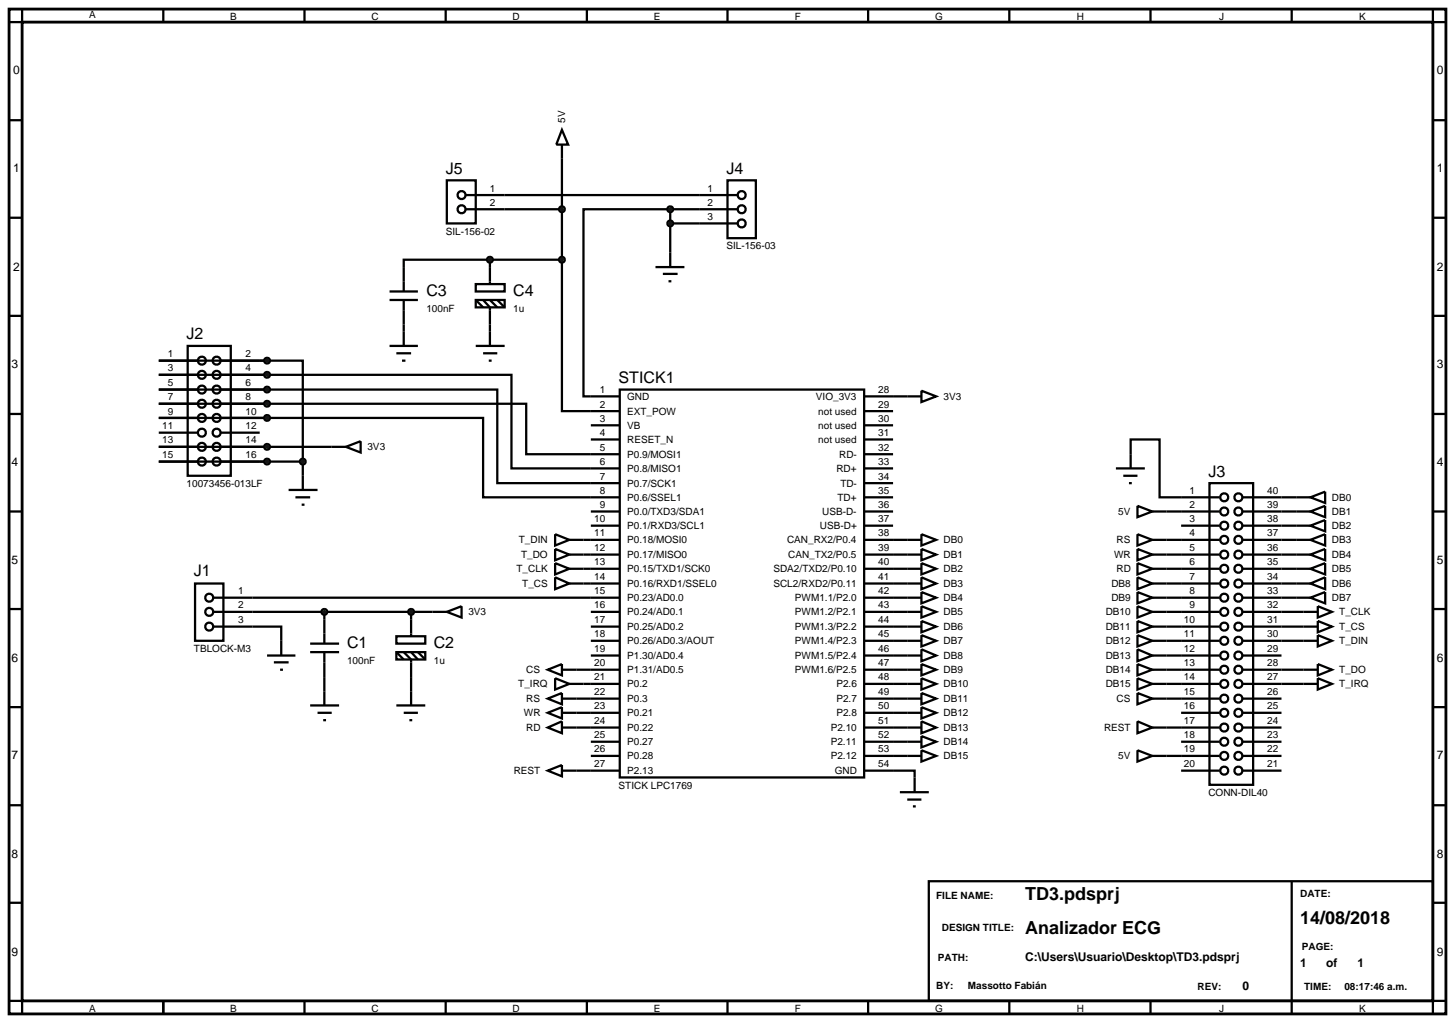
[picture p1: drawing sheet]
<svg xmlns="http://www.w3.org/2000/svg" width="257mm" height="180mm" viewBox="0 0 257 180" stroke-linecap="round" stroke-linejoin="round" font-family="sans-serif">
<path d="M1.6 1.6h253.4v177.2h-253.4zM3.9 3.9h248.8v172.6h-248.8z" fill="none" stroke="#000" stroke-width=".5"/>
<g fill="none" stroke="#000" stroke-width=".4">
<path d="M3.9 1.6v2.3h-2.3M28.8 1.6v2.3M53.7 1.6v2.3M78.6 1.6v2.3M103.5 1.6v2.3M128.3 1.6v2.3M153.1 1.6v2.3M178 1.6v2.3M202.9 1.6v2.3M227.8 1.6v2.3M252.7 1.6v2.3h2.3M1.6 21.2h2.3"/>
<path d="M1.6 38.4h2.3M89 36.9h10.1M89 34.4h34.3M99.1 28v17.8M118.2 36.9h-15.3v33h6.4M118.2 39.4h5.1M118.2 36.9v7.6M118.2 36.9h5.1M252.7 21.2h2.3M252.7 38.4h2.3M1.6 55.7h2.3M71.2 57.2v1.3"/>
<path d="M86.4 45.8h-15.2v1.3M86.4 45.8v1.3M86.4 57.2v1.3M86.4 45.8h12.7M99.1 45.8v26.7h10.2M252.7 55.7h2.3M1.6 73h2.3M28 66.1h62.2v16.5h19.1M28 63.6h25.4v17.8M28 68.7h59.7v16.5h21.6M28 71.2h64.8v8.9h16.5M28 73.7h57.2v14h24.1"/>
<path d="M28 78.8h30.5M104.2 75h5.1M104.2 77.5h5.1M109.3 68.7h43.1v68.4h-43.1zM152.4 69.9h7.6M152.4 72.5h5.1M152.4 75h5.1M152.4 77.5h5.1M252.7 73h2.3M1.6 90.2h2.3M28 81.4h25.4M53.4 81.4v2.5"/>
<path d="M102.9 95.2h6.4M102.9 97.8h6.4M104.2 90.2h5.1M104.2 92.7h5.1M152.4 90.2h5.1M152.4 95.2h7.6M152.4 97.8h7.6M152.4 87.7h5.1M152.4 92.7h5.1M152.4 80.1h5.1M152.4 82.6h5.1M152.4 85.2h5.1"/>
<path d="M199.4 80.1v-2.6h5.1v10.2h3.8M205.7 90.2h2.6M205.7 95.2h2.6M205.7 97.8h2.6M226 90.2h2.6M226 95.2h2.6M226 97.8h2.6M226 87.7h2.6M226 92.7h2.6M252.7 90.2h2.3M1.6 107.4h2.3M44.5 110.5h5.1v5.1"/>
<path d="M44.5 107.9h34.3M44.5 105.4h64.8M47.1 115.6h5M48.3 116.8h2.6M49.4 118.1h.5M54.7 115h5.1M54.7 113.5h5.1M57.2 107.9v5.6M57.2 115v9.4M69.9 112.2h5.1v1.3h-5.1zM69.9 115h5.1v1.3h-5.1zM69.9 115l1.3 1.3"/>
<path d="M71.2 115l1.3 1.3v8.1M72.5 107.9v4.3M72.5 115l1.2 1.3M73.7 115l1.3 1.3M78.8 107.9l2.6-1v2zM101.7 118.1h7.6M102.9 100.3h6.4M102.9 102.9h6.4M104.2 107.9h5.1M104.2 110.5h5.1M104.2 113h5.1M104.2 115.6h5.1"/>
<path d="M152.4 107.9h7.6M152.4 100.3h7.6M152.4 102.9h7.6M152.4 105.4h7.6M152.4 110.5h7.6M152.4 113h7.6M152.4 115.6h7.6M152.4 118.1h7.6M205.7 107.9h2.6M205.7 100.3h2.6M205.7 102.9h2.6M205.7 105.4h2.6"/>
<path d="M205.7 110.5h2.6M205.7 113h2.6M205.7 115.6h2.6M205.7 118.1h2.6M226 107.9h3.9M226 100.3h2.6M226 102.9h2.6M226 105.4h2.6M226 110.5h3.9M226 113h3.9M226 118.1h3.9M252.7 107.4h2.3"/>
<path d="M1.6 124.7h2.3M54.7 124.4h5.1M56 125.7h2.5M57 127h.5M69.9 124.4h5.1M71.2 125.7h2.5M72.2 127h.5M101.7 123.2h7.6M101.7 128.3h7.6M101.7 125.7h7.6M101.7 135.9h7.6M102.9 120.6h6.4"/>
<path d="M104.2 133.3h5.1M104.2 130.8h5.1M152.4 135.9h8.9v1.2M152.4 123.2h7.6M152.4 128.3h7.6M152.4 133.3h7.6M152.4 120.6h7.6M152.4 125.7h7.6M152.4 130.8h7.6M205.7 123.2h2.6M205.7 128.3h2.6M205.7 133.3h2.6"/>
<path d="M205.7 120.6h2.6M226 120.6h3.9M252.7 124.7h2.3M1.6 142h2.3M1.6 159.2h2.3M163.8 155.4h88.9v21.1h-88.9zM227.8 155.4v23.4M252.7 142h2.3M252.7 159.2h2.3M1.6 176.5h2.3v2.3M28.8 176.5v2.3M53.7 176.5v2.3"/>
<path d="M78.6 176.5v2.3M103.5 176.5v2.3M128.3 176.5v2.3M153.1 176.5v2.3M178 176.5v2.3M202.9 176.5v2.3M255 176.5h-2.3v2.3"/>
</g>
<path d="M72.1 107.6l.4-.2-.5 .5zM72.5 107.4l.4 .2 .1 .3zM73 107.9l-.1 .3-.4 .2zM72 107.9l.5 .5-.3-.1z" fill="#004000" stroke="#000" stroke-width=".4"/>
<path d="M72 107.9l.5-.5 .5 .5-.5 .5z" fill="#004000"/>
<g fill="none" stroke="#000" stroke-width=".4">
<path d="M28 63.6h6.9M28 66.1h6.9M28 68.7h6.9M28 71.2h6.9M28 73.7h6.9M28 76.3h6.9M28 78.8h6.9M33.1 61h7.6v22.9h-7.6zM38.9 63.6h6.9M38.9 66.1h6.9M38.9 68.7h6.9M38.9 71.2h6.9"/>
<path d="M38.9 73.7h6.9M38.9 76.3h6.9M38.9 78.8h6.9M58.5 78.8h2.5M61 78.8l2.6-1v2zM160 69.9h2.5M162.5 68.9l2.6 1-2.6 1zM28 81.4h6.9M38.9 81.4h6.9M50.9 86.4h5.1M52.1 87.7h2.6M53.2 89h.5"/>
<path d="M53.4 83.9v2.5"/>
<circle cx="35.6" cy="68.7" r=".7"/>
<circle cx="35.6" cy="78.8" r=".7"/>
<circle cx="35.6" cy="66.1" r=".7"/>
<circle cx="35.6" cy="63.6" r=".7"/>
<circle cx="35.6" cy="76.3" r=".7"/>
<circle cx="35.6" cy="73.7" r=".7"/>
<circle cx="35.6" cy="71.2" r=".7"/>
<circle cx="38.2" cy="73.7" r=".7"/>
<circle cx="38.2" cy="71.2" r=".7"/>
<circle cx="38.2" cy="63.6" r=".7"/>
<circle cx="38.2" cy="76.3" r=".7"/>
<circle cx="38.2" cy="78.8" r=".7"/>
<circle cx="38.2" cy="66.1" r=".7"/>
<circle cx="38.2" cy="68.7" r=".7"/>
<circle cx="35.6" cy="81.4" r=".7"/>
<circle cx="38.2" cy="81.4" r=".7"/>
</g>
<path d="M53 81.1l.4-.2-.5 .5zM53.4 80.9l.4 .2 .1 .3zM53.4 81.9l.5-.5-.1 .3zM52.9 81.4l.5 .5-.4-.2z" fill="#004000" stroke="#000" stroke-width=".4"/>
<path d="M52.9 81.4l.5-.5 .5 .5-.5 .5z" fill="#004000"/>
<g fill="none" stroke="#000" stroke-width=".4">
<path d="M97.9 94.2l2.5 1-2.5 1zM97.9 96.8l2.5 1-2.5 1zM97.9 99.3l2.5 1-2.5 1zM100.4 95.2h2.5M100.4 97.8h2.5M160 95.2h2.5M160 97.8h2.5M162.5 94.2l2.6 1-2.6 1zM162.5 96.8l2.6 1-2.6 1zM162.5 99.3l2.6 1-2.6 1zM196.8 82.6h5.1M198.1 83.9h2.5"/>
<path d="M199.1 85.2h.5M199.4 80.1v2.5M200.6 89.2l2.6 1-2.6 1zM200.6 94.2l2.6 1-2.6 1zM200.6 96.8l2.6 1-2.6 1zM200.6 99.3l2.6 1-2.6 1zM203.2 90.2h2.5M203.2 95.2h2.5M203.2 97.8h2.5M208.3 87.7h6.8M208.3 90.2h6.8M208.3 92.7h6.8"/>
<path d="M208.3 95.2h6.8M208.3 97.8h6.8M213.3 85.2h7.7v53.2h-7.7zM219.2 87.7h6.8M219.2 90.2h6.8M219.2 92.7h6.8M219.2 95.2h6.8M219.2 97.8h6.8M228.6 87.7h2.5M228.6 90.2h2.5M228.6 92.7h2.5M228.6 95.2h2.5"/>
<path d="M228.6 97.8h2.5M231.1 87.7l2.6-1v2zM231.1 90.2l2.6-1v2zM231.1 92.7l2.6-1v2zM231.1 95.2l2.6-1v2zM231.1 97.8l2.6-1v2zM34.4 102.9h5v10.1h-5zM37.7 105.4h6.8M37.7 107.9h6.8M37.7 110.5h6.8M96.6 118.1l2.5-1v2zM97.9 101.8l2.5 1.1-2.5 1z"/>
<path d="M97.9 119.6l2.5 1-2.5 1zM99.1 118.1h2.6M100.4 100.3h2.5M100.4 102.9h2.5M160 100.3h2.5M160 102.9h2.5M160 105.4h2.5M160 107.9h2.5M160 110.5h2.5M160 113h2.5M160 115.6h2.5M160 118.1h2.5"/>
<path d="M162.5 101.8l2.6 1.1-2.6 1zM162.5 104.4l2.6 1-2.6 1zM162.5 106.9l2.6 1-2.6 1zM162.5 109.5l2.6 1-2.6 1zM162.5 112l2.6 1-2.6 1zM162.5 114.5l2.6 1.1-2.6 1zM162.5 117.1l2.6 1-2.6 1zM162.5 119.6l2.6 1-2.6 1zM200.6 101.8l2.6 1.1-2.6 1zM200.6 104.4l2.6 1-2.6 1zM200.6 106.9l2.6 1-2.6 1zM200.6 109.5l2.6 1-2.6 1z"/>
<path d="M200.6 112l2.6 1-2.6 1zM200.6 114.5l2.6 1.1-2.6 1zM200.6 117.1l2.6 1-2.6 1zM200.6 119.6l2.6 1-2.6 1zM203.2 100.3h2.5M203.2 102.9h2.5M203.2 105.4h2.5M203.2 107.9h2.5M203.2 110.5h2.5M203.2 113h2.5M203.2 115.6h2.5M203.2 118.1h2.5"/>
<path d="M208.3 100.3h6.8M208.3 102.9h6.8M208.3 105.4h6.8M208.3 107.9h6.8M208.3 110.5h6.8M208.3 113h6.8M208.3 115.6h6.8M208.3 118.1h6.8M219.2 100.3h6.8M219.2 102.9h6.8M219.2 105.4h6.8M219.2 107.9h6.8"/>
<path d="M219.2 110.5h6.8M219.2 113h6.8M219.2 115.6h6.8M219.2 118.1h6.8M228.6 100.3h2.5M228.6 102.9h2.5M228.6 105.4h2.5M229.9 107.9h2.5M229.9 110.5h2.5M229.9 113h2.5M229.9 118.1h2.5M231.1 100.3l2.6-1v2z"/>
<path d="M231.1 102.9l2.6-1.1v2.1zM231.1 105.4l2.6-1v2zM232.4 106.9l2.5 1-2.5 1zM232.4 109.5l2.5 1-2.5 1zM232.4 112l2.5 1-2.5 1zM232.4 117.1l2.5 1-2.5 1zM232.4 119.6l2.5 1-2.5 1zM96.6 123.2l2.5-1v2zM96.6 125.7l2.5-1v2zM96.6 128.3l2.5-1.1v2.1zM96.6 135.9l2.5-1v2zM99.1 123.2h2.6"/>
<path d="M99.1 125.7h2.6M99.1 128.3h2.6M99.1 135.9h2.6M100.4 120.6h2.5M160 120.6h2.5M160 123.2h2.5M160 125.7h2.5M160 128.3h2.5M160 130.8h2.5M160 133.3h2.5M162.5 122.2l2.6 1-2.6 1zM162.5 124.7l2.6 1-2.6 1z"/>
<path d="M162.5 127.2l2.6 1.1-2.6 1zM162.5 129.8l2.6 1-2.6 1zM162.5 132.3l2.6 1-2.6 1zM200.6 122.2l2.6 1-2.6 1zM200.6 127.2l2.6 1.1-2.6 1zM200.6 132.3l2.6 1-2.6 1zM203.2 120.6h2.5M203.2 123.2h2.5M203.2 128.3h2.5M203.2 133.3h2.5M208.3 120.6h6.8M208.3 123.2h6.8"/>
<path d="M208.3 125.7h6.8M208.3 128.3h6.8M208.3 130.8h6.8M208.3 133.3h6.8M208.3 135.9h6.8M219.2 120.6h6.8M219.2 123.2h6.8M219.2 125.7h6.8M219.2 128.3h6.8M219.2 130.8h6.8M219.2 133.3h6.8M219.2 135.9h6.8"/>
<path d="M229.9 120.6h2.5"/>
<circle cx="215.9" cy="95.2" r=".7"/>
<circle cx="215.9" cy="90.2" r=".7"/>
<circle cx="215.9" cy="92.7" r=".7"/>
<circle cx="215.9" cy="97.8" r=".7"/>
<circle cx="215.9" cy="87.7" r=".7"/>
<circle cx="218.4" cy="95.2" r=".7"/>
<circle cx="218.4" cy="90.2" r=".7"/>
<circle cx="218.4" cy="92.7" r=".7"/>
<circle cx="218.4" cy="97.8" r=".7"/>
<circle cx="218.4" cy="87.7" r=".7"/>
<circle cx="36.9" cy="107.9" r=".7"/>
<circle cx="36.9" cy="105.4" r=".7"/>
<circle cx="36.9" cy="110.5" r=".7"/>
<circle cx="215.9" cy="107.9" r=".7"/>
<circle cx="215.9" cy="113" r=".7"/>
<circle cx="215.9" cy="100.3" r=".7"/>
<circle cx="215.9" cy="102.9" r=".7"/>
<circle cx="215.9" cy="115.6" r=".7"/>
<circle cx="215.9" cy="118.1" r=".7"/>
<circle cx="215.9" cy="105.4" r=".7"/>
<circle cx="215.9" cy="110.5" r=".7"/>
<circle cx="218.4" cy="107.9" r=".7"/>
<circle cx="218.4" cy="100.3" r=".7"/>
<circle cx="218.4" cy="113" r=".7"/>
<circle cx="218.4" cy="102.9" r=".7"/>
<circle cx="218.4" cy="115.6" r=".7"/>
<circle cx="218.4" cy="105.4" r=".7"/>
<circle cx="218.4" cy="118.1" r=".7"/>
<circle cx="218.4" cy="110.5" r=".7"/>
<circle cx="215.9" cy="125.7" r=".7"/>
<circle cx="215.9" cy="133.3" r=".7"/>
<circle cx="215.9" cy="120.6" r=".7"/>
<circle cx="215.9" cy="128.3" r=".7"/>
<circle cx="215.9" cy="130.8" r=".7"/>
<circle cx="215.9" cy="135.9" r=".7"/>
<circle cx="215.9" cy="123.2" r=".7"/>
<circle cx="218.4" cy="125.7" r=".7"/>
<circle cx="218.4" cy="120.6" r=".7"/>
<circle cx="218.4" cy="133.3" r=".7"/>
<circle cx="218.4" cy="128.3" r=".7"/>
<circle cx="218.4" cy="130.8" r=".7"/>
<circle cx="218.4" cy="135.9" r=".7"/>
<circle cx="218.4" cy="123.2" r=".7"/>
</g>
<path d="M56.8 107.6l.4-.2-.5 .5zM57.2 107.4l.4 .2 .1 .3zM57.7 107.9l-.1 .3-.4 .2zM56.7 107.9l.5 .5-.3-.1z" fill="#004000" stroke="#000" stroke-width=".4"/>
<path d="M56.7 107.9l.5-.5 .5 .5-.5 .5z" fill="#004000"/>
<path d="M158.7 139.7h5.1M161.3 137.1v2.6M160 141h2.5M161 142.2h.5" fill="none" stroke="#000" stroke-width=".4"/>
<g fill="#004000" stroke="#000" stroke-width=".4">
<path d="M46.7 65.8l.4-.2-.5 .5zM47.1 65.6l.4 .2 .1 .3zM47.1 66.6l.5-.5-.1 .3zM46.6 66.1l.5 .5-.3-.1z"/>
<path d="M46.7 63.3l.4-.2-.5 .5zM47.1 63.1l.4 .2 .1 .3zM47.6 63.6l-.1 .3-.4 .2zM46.6 63.6l.5 .5-.4-.2z"/>
<path d="M46.7 68.4l.4-.2-.5 .5zM47.1 68.2l.4 .2 .1 .3zM47.1 69.2l.5-.5-.1 .3zM46.6 68.7l.5 .5-.3-.1z"/>
<path d="M46.7 70.9l.4-.2-.5 .5zM47.1 70.7l.4 .2 .1 .3zM47.1 71.7l.5-.5-.1 .3zM46.6 71.2l.5 .5-.3-.1z"/>
<path d="M46.7 73.4l.4-.2-.5 .5zM47.1 73.2l.4 .2 .1 .3zM47.6 73.7l-.1 .3-.4 .2zM46.6 73.7l.5 .5-.4-.2z"/>
<path d="M46.7 78.5l.4-.2-.5 .5zM47.1 78.3l.4 .2 .1 .3zM47.1 79.3l.5-.5-.1 .3zM46.6 78.8l.5 .5-.3-.1z"/>
<path d="M46.7 81.1l.4-.2-.5 .5zM47.1 80.9l.4 .2 .1 .3zM47.1 81.9l.5-.5-.1 .3zM46.6 81.4l.5 .5-.3-.1z"/>
</g>
<g fill="#004000">
<path d="M46.6 66.1l.5-.5 .5 .5-.5 .5z"/>
<path d="M46.6 63.6l.5-.5 .5 .5-.5 .5z"/>
<path d="M46.6 68.7l.5-.5 .5 .5-.5 .5z"/>
<path d="M46.6 71.2l.5-.5 .5 .5-.5 .5z"/>
<path d="M46.6 73.7l.5-.5 .5 .5-.5 .5z"/>
<path d="M46.6 78.8l.5-.5 .5 .5-.5 .5z"/>
<path d="M46.6 81.4l.5-.5 .5 .5-.5 .5z"/>
</g>
<g fill="none" stroke="#000" stroke-width=".4">
<path d="M123.3 34.4h6.7M123.3 36.9h6.7M123.3 39.4h6.7M128.3 31.8h5v10.2h-5zM115.6 47.1h5.1M116.9 48.3h2.6M117.9 49.6h.5M118.2 44.5v2.6"/>
<circle cx="130.8" cy="39.4" r=".7"/>
<circle cx="130.8" cy="36.9" r=".7"/>
<circle cx="130.8" cy="34.4" r=".7"/>
</g>
<g fill="#004000" stroke="#000" stroke-width=".4">
<path d="M117.8 39.1l.4-.2-.5 .5zM118.2 38.9l.3 .1 .2 .4zM118.7 39.4l-.2 .4-.3 .1zM117.7 39.4l.5 .5-.4-.2z"/>
<path d="M117.8 36.6l.4-.2-.5 .5zM118.2 36.4l.3 .1 .2 .4zM118.7 36.9l-.2 .4-.3 .1zM117.7 36.9l.5 .5-.4-.2z"/>
</g>
<g fill="#004000">
<path d="M117.7 39.4l.5-.5 .5 .5-.5 .5z"/>
<path d="M118.2 36.4l.5 .5-.5 .5-.5-.5z"/>
</g>
<g fill="none" stroke="#000" stroke-width=".4">
<path d="M78.8 31.8h5.1v7.6h-5.1zM82.1 34.4h6.9M82.1 36.9h6.9M99.1 22.9l1.1 2.6h-2.1zM99.1 25.5v2.5"/>
<circle cx="81.4" cy="36.9" r=".7"/>
<circle cx="81.4" cy="34.4" r=".7"/>
</g>
<path d="M98.7 36.6l.4-.2-.5 .5zM99.1 36.4l.3 .1 .2 .4zM99.6 36.9l-.1 .3-.4 .2zM98.6 36.9l.5 .5-.4-.2z" fill="#004000" stroke="#000" stroke-width=".4"/>
<path d="M98.6 36.9l.5-.5 .5 .5-.5 .5z" fill="#004000"/>
<g fill="none" stroke="#000" stroke-width=".4">
<path d="M68.7 52.9h5M68.7 51.4h5M71.2 47.1v4.3M71.2 52.9v4.3M71.2 58.5v2.5M83.9 50.1h5.1v1.3h-5.1zM83.9 52.9h5.1v1.3h-5.1zM83.9 52.9l1.3 1.3M85.2 52.9l1.2 1.3v3M86.4 47.1v3M86.4 58.5v2.5M86.4 52.9l1.3 1.3"/>
<path d="M87.7 52.9l1.3 1.3M68.7 61h5M69.9 62.3h2.6M70.9 63.6h.6M83.9 61h5.1M85.2 62.3h2.5M86.2 63.6h.5"/>
</g>
<g fill="#004000" stroke="#000" stroke-width=".4">
<path d="M86.1 45.4l.3-.1-.5 .5zM86.4 45.3l.3 .1 .2 .4zM86.4 46.3l.5-.5-.2 .4zM85.9 45.8l.5 .5-.4-.2z"/>
<path d="M98.8 45.4l.3-.1-.5 .5zM99.1 45.3l.3 .1 .2 .4zM99.1 46.3l.5-.5-.2 .4zM98.6 45.8l.5 .5-.3-.1z"/>
</g>
<g fill="#004000">
<path d="M86.4 45.3l.5 .5-.5 .5-.5-.5z"/>
<path d="M99.1 45.3l.5 .5-.5 .5-.5-.5z"/>
</g>
<g font-size="3.2">
<text x="180.8" y="158.8">TD3.pdsprj</text>
<text x="180.8" y="164.7">Analizador ECG</text>
<text x="229.3" y="162.9">14/08/2018</text>
</g>
<g font-size="2.8">
<text x="78.6" y="30.7">J5</text>
<text x="128.1" y="30.7">J4</text>
<text x="75.2" y="52.2">C3</text>
<text x="90.5" y="52.2">C4</text>
<text x="32.9" y="59.9">J2</text>
<text x="109.1" y="67.6">STICK1</text>
<text x="213.1" y="84.1">J3</text>
<text x="34.2" y="101.7">J1</text>
<text x="61.2" y="114.3">C1</text>
<text x="76.5" y="114.3">C2</text>
</g>
<g font-size="2.1">
<text x="2.3" y="13.1">0</text>
<text x="253.4" y="13.1">0</text>
<text x="2.3" y="30.4">1</text>
<text x="253.4" y="30.4">1</text>
<text x="2.3" y="47.7">2</text>
<text x="253.4" y="47.7">2</text>
<text x="2" y="64.9">3</text>
<text x="253.4" y="64.9">3</text>
<text x="2" y="82.2">4</text>
<text x="253.4" y="82.2">4</text>
<text x="2" y="99.4">5</text>
<text x="253.4" y="99.4">5</text>
<text x="2" y="116.7">6</text>
<text x="253.4" y="116.7">6</text>
<text x="2" y="133.9">7</text>
<text x="253.4" y="133.9">7</text>
<text x="2" y="151.2">8</text>
<text x="253.4" y="151.2">8</text>
<text x="2" y="168.5">9</text>
<text x="180.8" y="169.5">C:\Users\Usuario\Desktop\TD3.pdsprj</text>
<text x="229.3" y="170.5">1</text>
<text x="233.9" y="170.5">of</text>
<text x="239.4" y="170.5">1</text>
<text x="253.4" y="168.5">9</text>
<text x="219.1" y="174.6">0</text>
</g>
<g font-size="1.8">
<text x="15.7" y="3.2">A</text>
<text x="40.6" y="3.5">B</text>
<text x="65.5" y="3.5">C</text>
<text x="90.4" y="3.5">D</text>
<text x="115.3" y="3.5">E</text>
<text x="140.2" y="3.5">F</text>
<text x="164.9" y="3.5">G</text>
<text x="189.9" y="3.5">H</text>
<text x="215" y="3.5">J</text>
<text x="239.7" y="3.5">K</text>
<text x="99.7" y="21.7" transform="rotate(-90 99.7 21.7)">5V</text>
<text x="86.4" y="33.8">1</text>
<text x="124.8" y="33.8">1</text>
<text x="78.6" y="41.5">SIL-156-02</text>
<text x="86.4" y="36.3">2</text>
<text x="124.8" y="36.3">2</text>
<text x="124.8" y="38.8">3</text>
<text x="128.1" y="44">SIL-156-03</text>
<text x="75.2" y="55">100nF</text>
<text x="90.5" y="55">1u</text>
<text x="29.6" y="63">1</text>
<text x="29.6" y="65.5">3</text>
<text x="43.3" y="63">2</text>
<text x="43.3" y="65.5">4</text>
<text x="29.6" y="68.1">5</text>
<text x="29.6" y="70.6">7</text>
<text x="43.3" y="68.1">6</text>
<text x="43.3" y="70.6">8</text>
<text x="105.8" y="69.3">1</text>
<text x="105.8" y="71.9">2</text>
<text x="110.6" y="70.5">GND</text>
<text x="143.9" y="70.5">VIO_3V3</text>
<text x="154.9" y="69.3">28</text>
<text x="154.9" y="71.9">29</text>
<text x="166.4" y="70.5">3V3</text>
<text x="28.6" y="75.7">11</text>
<text x="29.6" y="73.1">9</text>
<text x="43.3" y="73.1">10</text>
<text x="43.3" y="75.7">12</text>
<text x="105.8" y="74.4">3</text>
<text x="105.8" y="76.9">4</text>
<text x="110.6" y="73.1">EXT_POW</text>
<text x="110.6" y="75.6">VB</text>
<text x="144.3" y="73.1">not used</text>
<text x="144.3" y="75.6">not used</text>
<text x="154.9" y="74.4">30</text>
<text x="154.9" y="76.9">31</text>
<text x="28.6" y="78.2">13</text>
<text x="28.6" y="80.8">15</text>
<text x="43.3" y="78.2">14</text>
<text x="43.3" y="80.8">16</text>
<text x="64.8" y="79.4">3V3</text>
<text x="105.8" y="79.5">5</text>
<text x="105.8" y="82">6</text>
<text x="110.6" y="78.1">RESET_N</text>
<text x="110.6" y="80.7">P0.9/MOSI1</text>
<text x="110.6" y="83.2">P0.8/MISO1</text>
<text x="144.3" y="78.1">not used</text>
<text x="147.5" y="83.2">RD+</text>
<text x="148" y="80.7">RD-</text>
<text x="154.9" y="79.5">32</text>
<text x="154.9" y="82">33</text>
<text x="32.9" y="85.9">10073456-013LF</text>
<text x="105.8" y="84.6">7</text>
<text x="105.8" y="87.1">8</text>
<text x="105.8" y="89.6">9</text>
<text x="110.6" y="85.8">P0.7/SCK1</text>
<text x="110.6" y="88.3">P0.6/SSEL1</text>
<text x="147.7" y="88.3">TD+</text>
<text x="148.2" y="85.8">TD-</text>
<text x="154.9" y="84.6">34</text>
<text x="154.9" y="87.1">35</text>
<text x="154.9" y="89.6">36</text>
<text x="209.8" y="87.1">1</text>
<text x="209.8" y="89.6">2</text>
<text x="223.5" y="87.1">40</text>
<text x="223.5" y="89.6">39</text>
<text x="234.9" y="88.3">DB0</text>
<text x="91.5" y="95.8">T_DIN</text>
<text x="104.8" y="92.1">10</text>
<text x="104.8" y="94.6">11</text>
<text x="110.6" y="90.8">P0.0/TXD3/SDA1</text>
<text x="110.6" y="93.3">P0.1/RXD3/SCL1</text>
<text x="110.6" y="95.8">P0.18/MOSI0</text>
<text x="138.8" y="95.8">CAN_RX2/P0.4</text>
<text x="144.6" y="93.3">USB-D+</text>
<text x="145" y="90.8">USB-D-</text>
<text x="154.9" y="92.1">37</text>
<text x="154.9" y="94.6">38</text>
<text x="166.4" y="95.8">DB0</text>
<text x="196.9" y="95.8">RS</text>
<text x="197.2" y="90.8">5V</text>
<text x="209.8" y="92.1">3</text>
<text x="209.8" y="94.6">4</text>
<text x="223.5" y="92.1">38</text>
<text x="223.5" y="94.6">37</text>
<text x="234.9" y="90.8">DB1</text>
<text x="234.9" y="93.3">DB2</text>
<text x="234.9" y="95.8">DB3</text>
<text x="91.1" y="100.9">T_CLK</text>
<text x="91.9" y="98.4">T_DO</text>
<text x="104.8" y="97.2">12</text>
<text x="104.8" y="99.7">13</text>
<text x="110.6" y="98.4">P0.17/MISO0</text>
<text x="110.6" y="100.9">P0.15/TXD1/SCK0</text>
<text x="136.4" y="100.9">SDA2/TXD2/P0.10</text>
<text x="139" y="98.4">CAN_TX2/P0.5</text>
<text x="154.9" y="97.2">39</text>
<text x="154.9" y="99.7">40</text>
<text x="166.4" y="98.4">DB1</text>
<text x="166.4" y="100.9">DB2</text>
<text x="196.5" y="98.4">WR</text>
<text x="196.9" y="100.9">RD</text>
<text x="209.8" y="97.2">5</text>
<text x="209.8" y="99.7">6</text>
<text x="223.5" y="97.2">36</text>
<text x="223.5" y="99.7">35</text>
<text x="234.9" y="98.4">DB4</text>
<text x="234.9" y="100.9">DB5</text>
<text x="42" y="104.8">1</text>
<text x="42" y="107.3">2</text>
<text x="92.1" y="103.5">T_CS</text>
<text x="104.8" y="102.3">14</text>
<text x="104.8" y="104.8">15</text>
<text x="104.8" y="107.3">16</text>
<text x="110.6" y="103.5">P0.16/RXD1/SSEL0</text>
<text x="110.6" y="106">P0.23/AD0.0</text>
<text x="136.4" y="103.5">SCL2/RXD2/P0.11</text>
<text x="140.2" y="106">PWM1.1/P2.0</text>
<text x="154.9" y="102.3">41</text>
<text x="154.9" y="104.8">42</text>
<text x="154.9" y="107.3">43</text>
<text x="166.4" y="103.5">DB3</text>
<text x="166.4" y="106">DB4</text>
<text x="196" y="103.5">DB8</text>
<text x="196" y="106">DB9</text>
<text x="209.8" y="102.3">7</text>
<text x="209.8" y="104.8">8</text>
<text x="209.8" y="107.3">9</text>
<text x="223.5" y="102.3">34</text>
<text x="223.5" y="104.8">33</text>
<text x="223.5" y="107.3">32</text>
<text x="234.9" y="103.5">DB6</text>
<text x="234.9" y="106">DB7</text>
<text x="42" y="109.9">3</text>
<text x="82.6" y="108.5">3V3</text>
<text x="104.8" y="109.9">17</text>
<text x="104.8" y="112.4">18</text>
<text x="110.6" y="108.5">P0.24/AD0.1</text>
<text x="110.6" y="111.1">P0.25/AD0.2</text>
<text x="110.6" y="113.6">P0.26/AD0.3/AOUT</text>
<text x="140.2" y="108.5">PWM1.2/P2.1</text>
<text x="140.2" y="111.1">PWM1.3/P2.2</text>
<text x="140.2" y="113.6">PWM1.4/P2.3</text>
<text x="154.9" y="109.9">44</text>
<text x="154.9" y="112.4">45</text>
<text x="166.4" y="108.5">DB5</text>
<text x="166.4" y="111.1">DB6</text>
<text x="166.4" y="113.6">DB7</text>
<text x="195" y="108.5">DB10</text>
<text x="195" y="111.1">DB11</text>
<text x="195" y="113.6">DB12</text>
<text x="208.8" y="109.9">10</text>
<text x="208.8" y="112.4">11</text>
<text x="223.5" y="109.9">31</text>
<text x="223.5" y="112.4">30</text>
<text x="236.2" y="108.5">T_CLK</text>
<text x="236.2" y="111.1">T_CS</text>
<text x="236.2" y="113.6">T_DIN</text>
<text x="34.2" y="115">TBLOCK-M3</text>
<text x="61.2" y="117.1">100nF</text>
<text x="76.5" y="117.1">1u</text>
<text x="92.8" y="118.7">CS</text>
<text x="104.8" y="115">19</text>
<text x="104.8" y="117.5">20</text>
<text x="104.8" y="120">21</text>
<text x="110.6" y="116.2">P1.30/AD0.4</text>
<text x="110.6" y="118.7">P1.31/AD0.5</text>
<text x="140.2" y="116.2">PWM1.5/P2.4</text>
<text x="140.2" y="118.7">PWM1.6/P2.5</text>
<text x="154.9" y="115">46</text>
<text x="154.9" y="117.5">47</text>
<text x="154.9" y="120">48</text>
<text x="166.4" y="116.2">DB8</text>
<text x="166.4" y="118.7">DB9</text>
<text x="195" y="116.2">DB13</text>
<text x="195" y="118.7">DB14</text>
<text x="208.8" y="115">12</text>
<text x="208.8" y="117.5">13</text>
<text x="208.8" y="120">14</text>
<text x="223.5" y="115">29</text>
<text x="223.5" y="117.5">28</text>
<text x="223.5" y="120">27</text>
<text x="236.2" y="118.7">T_DO</text>
<text x="91.4" y="121.2">T_IRQ</text>
<text x="92.8" y="123.8">RS</text>
<text x="104.8" y="122.6">22</text>
<text x="104.8" y="125.1">23</text>
<text x="110.6" y="121.2">P0.2</text>
<text x="110.6" y="123.8">P0.3</text>
<text x="147.5" y="121.2">P2.6</text>
<text x="147.5" y="123.8">P2.7</text>
<text x="154.9" y="122.6">49</text>
<text x="154.9" y="125.1">50</text>
<text x="166.4" y="121.2">DB10</text>
<text x="166.4" y="123.8">DB11</text>
<text x="195" y="121.2">DB15</text>
<text x="196.9" y="123.8">CS</text>
<text x="208.8" y="122.6">15</text>
<text x="208.8" y="125.1">16</text>
<text x="223.5" y="122.6">26</text>
<text x="223.5" y="125.1">25</text>
<text x="236.2" y="121.2">T_IRQ</text>
<text x="92.4" y="126.3">WR</text>
<text x="92.8" y="128.9">RD</text>
<text x="104.8" y="127.7">24</text>
<text x="104.8" y="130.2">25</text>
<text x="110.6" y="126.3">P0.21</text>
<text x="110.6" y="128.9">P0.22</text>
<text x="110.6" y="131.4">P0.27</text>
<text x="146.5" y="128.9">P2.10</text>
<text x="146.5" y="131.4">P2.11</text>
<text x="147.5" y="126.3">P2.8</text>
<text x="154.9" y="127.7">51</text>
<text x="154.9" y="130.2">52</text>
<text x="166.4" y="126.3">DB12</text>
<text x="166.4" y="128.9">DB13</text>
<text x="166.4" y="131.4">DB14</text>
<text x="194.7" y="128.9">REST</text>
<text x="208.8" y="127.7">17</text>
<text x="208.8" y="130.2">18</text>
<text x="223.5" y="127.7">24</text>
<text x="223.5" y="130.2">23</text>
<text x="90.6" y="136.5">REST</text>
<text x="104.8" y="132.7">26</text>
<text x="104.8" y="135.3">27</text>
<text x="110.6" y="133.9">P0.28</text>
<text x="110.6" y="136.5">P2.13</text>
<text x="146.5" y="133.9">P2.12</text>
<text x="147.2" y="136.5">GND</text>
<text x="154.9" y="132.7">53</text>
<text x="154.9" y="135.3">54</text>
<text x="166.4" y="133.9">DB15</text>
<text x="197.2" y="133.9">5V</text>
<text x="208.8" y="132.7">19</text>
<text x="208.8" y="135.3">20</text>
<text x="223.5" y="132.7">22</text>
<text x="223.5" y="135.3">21</text>
<text x="109.1" y="139.1">STICK LPC1769</text>
<text x="213.1" y="140.4">CONN-DIL40</text>
<text x="165.1" y="158.6">FILE NAME:</text>
<text x="229.3" y="158.1">DATE:</text>
<text x="166.1" y="164.2">DESIGN TITLE:</text>
<text x="229.6" y="167.5">PAGE:</text>
<text x="165.4" y="169.5">PATH:</text>
<text x="15.7" y="178.4">A</text>
<text x="40.6" y="178.4">B</text>
<text x="65.5" y="178.4">C</text>
<text x="90.4" y="178.4">D</text>
<text x="115.3" y="178.4">E</text>
<text x="140.2" y="178.4">F</text>
<text x="164.9" y="178.4">G</text>
<text x="165.1" y="174.4">BY:</text>
<text x="170.7" y="174.4">Massotto Fabián</text>
<text x="189.9" y="178.4">H</text>
<text x="211.2" y="174.6">REV:</text>
<text x="215" y="178.4">J</text>
<text x="230" y="174.6">TIME:</text>
<text x="237.1" y="174.6">08:17:46 a.m.</text>
<text x="239.7" y="178.4">K</text>
</g>
</svg>
